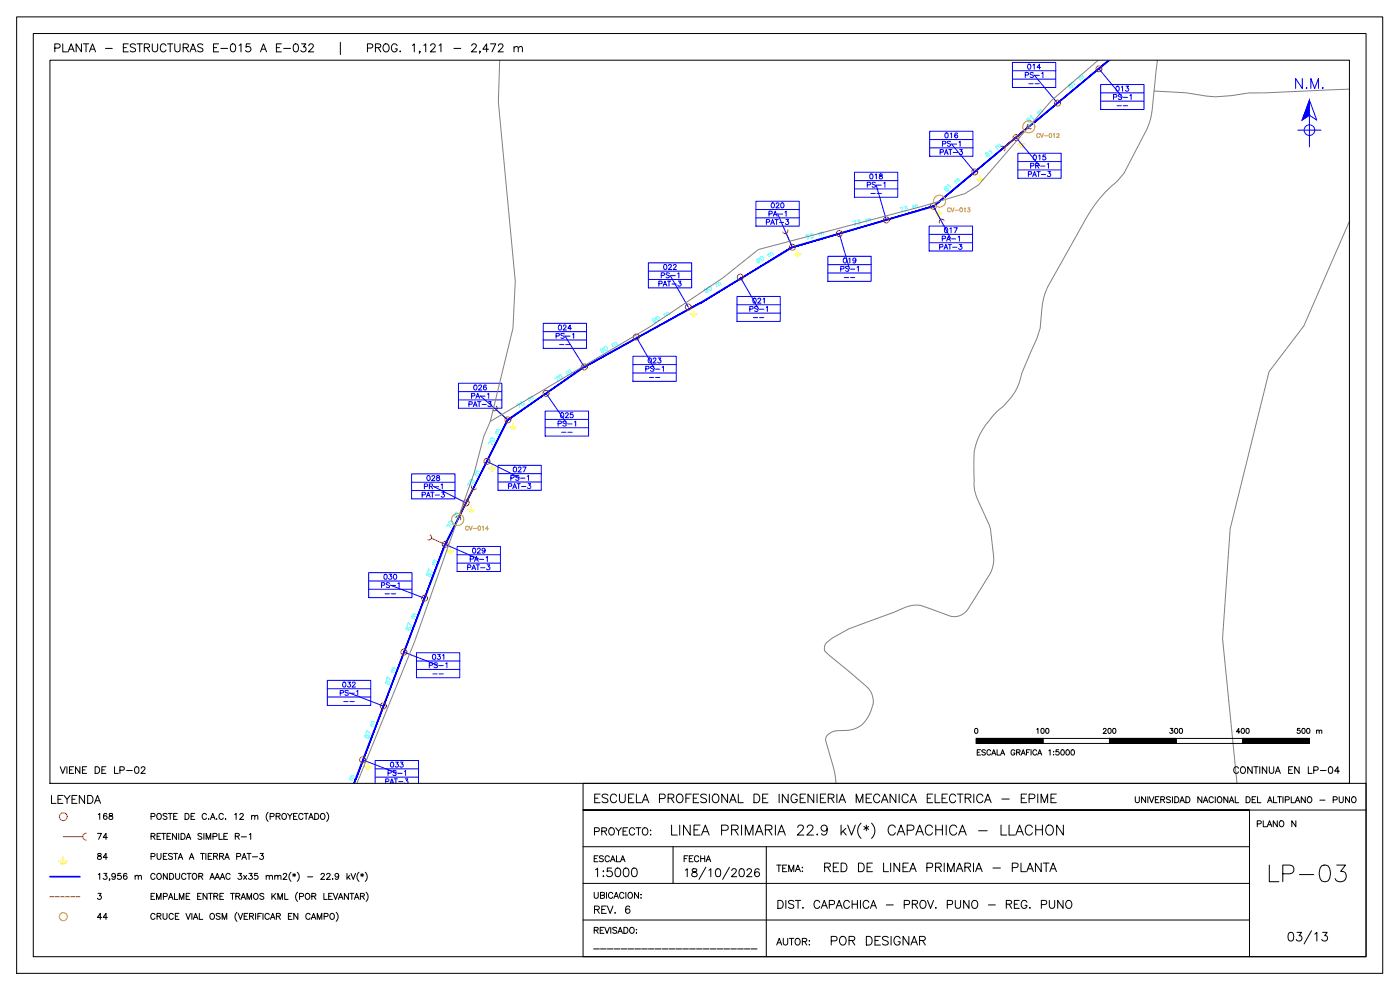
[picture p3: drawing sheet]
<svg xmlns="http://www.w3.org/2000/svg" width="420mm" height="297mm" viewBox="0 0 420 297" stroke-linecap="round" stroke-linejoin="round" font-family="sans-serif">
<!-- layer: RP_CONDUCTOR -->
<path d="M106.6 233.7l-.5 1.3h.3zM106.6 233.7l.2 .1-.4 1.2zM133.5 163.3l-26.9 70.4 .2 .1zM133.5 163.3l.2 .1-26.9 70.4zM152.3 125.9l-18.8 37.4 .2 .1zM152.3 125.9l.2 .2-18.8 37.3zM152.3 125.9l.2 .2 22.8-16.1zM152.5 126.1l22.8-16.1 .1 .2zM175.3 110l.1 .2 34.8-19.5zM175.4 110.2l34.8-19.5 .2 .3zM210.2 90.7l.2 .3 27.3-16.9zM210.4 91l27.3-16.9 .1 .2zM237.7 74.1l.1 .2 42.3-12.5zM237.8 74.3l42.3-12.5 .1 .2zM280.1 61.8l.1 .2 30.2-25.5zM280.2 62l30.2-25.5 .2 .2zM310.4 36.5l.2 .2 22.1-18.6zM310.6 36.7l22.1-18.6h.4z" fill="#00f" stroke="#00f" stroke-width=".3"/>
<!-- layer: RP_POSTE -->
<g fill="none" stroke="#f00" stroke-width=".3">
<circle cx="317.4" cy="30.9" r=".9"/>
<circle cx="329.8" cy="20.6" r=".9"/>
<circle cx="292.5" cy="51.6" r=".9"/>
<circle cx="305" cy="41.3" r=".9"/>
<circle cx="237.8" cy="74.2" r=".9"/>
<circle cx="251.9" cy="70.1" r=".9"/>
<circle cx="266" cy="66" r=".9"/>
<circle cx="280.1" cy="61.9" r=".9"/>
<circle cx="206.6" cy="92.1" r=".9"/>
<circle cx="222.2" cy="83.2" r=".9"/>
<circle cx="163.9" cy="118" r=".9"/>
<circle cx="175.4" cy="110.1" r=".9"/>
<circle cx="191" cy="101.1" r=".9"/>
<circle cx="146.1" cy="138.4" r=".9"/>
<circle cx="152.4" cy="126" r=".9"/>
<circle cx="139.9" cy="150.9" r=".9"/>
<circle cx="127.4" cy="179.5" r=".9"/>
<circle cx="133.6" cy="163.3" r=".9"/>
<circle cx="121.2" cy="195.7" r=".9"/>
<circle cx="115" cy="211.8" r=".9"/>
<circle cx="108.8" cy="228" r=".9"/>
<circle cx="19" cy="245" r="1.17"/>
</g>
<!-- layer: RP_CUADROPOSTE -->
<g fill="none" stroke="#00f" stroke-width=".3">
<path d="M303.8 18.7h13v7.6h-13zM279 39.4h13v7.5h-13zM303.8 21.2h13M303.8 23.8h13M310.3 22.5l7.1 8.5M329.8 20.6l7 8.5M330.3 25.4h13v7.5h-13zM330.3 27.9h13M330.3 30.4h13M256.4 51.7h13v7.5h-13zM256.4 54.2h13M256.4 56.7h13"/>
<path d="M262.9 55.4l3.1 10.6M279 41.9h13M279 44.4h13M285.5 43.1l7 8.5M304.9 41.3l7.1 8.4M305.5 46h13v7.5h-13zM305.5 48.5h13M305.5 51h13M194.6 78.9h13v7.5h-13zM226.9 60.4h13v7.5h-13zM226.9 62.9h13M226.9 65.4h13"/>
<path d="M233.4 64.1l4.4 10.1M248.5 76.9h13v7.5h-13zM248.5 79.4h13M251.9 70.1l3.1 10.6M278.8 67.8h13.1v7.5h-13.1zM278.8 70.3h13.1M278.8 72.8h13.1M280.1 61.9l5.2 9.7M163 97h13v7.5h-13zM163 99.5h13M194.6 81.4h13M194.6 83.8h13"/>
<path d="M201.1 82.6l5.5 9.5M221.2 88.9h13v7.5h-13zM221.2 91.4h13M221.2 93.9h13M222.2 83.2l5.5 9.5M248.5 81.9h13M137.6 115h13v7.5h-13zM137.6 117.5h13M144.1 118.8l8.3 7.2M163 102h13M163.9 118l6.2 9.1M169.5 100.8l5.8 9.3"/>
<path d="M189.9 106.9h13v7.5h-13zM189.9 109.4h13M189.9 111.9h13M191 101.1l5.4 9.6M137.6 120h13M146.1 138.4l9.9 5M149.5 139.6h13v7.5h-13zM163.6 123.3h13v7.5h-13zM163.6 125.8h13M163.6 128.3h13M123.5 142.2h13v7.5h-13zM123.5 144.7h13"/>
<path d="M123.5 147.2h13M130 145.9l9.9 5M149.5 142.1h13M149.5 144.6h13M110.6 171.8h13v7.5h-13zM110.6 174.3h13M110.6 176.8h13M117.1 175.6l10.3 3.9M133.6 163.3l10.1 4.4M137.2 164h13v7.5h-13zM137.2 166.5h13M137.2 169h13"/>
<path d="M121.2 195.7l10.3 3.9M125 195.8h13v7.6h-13zM125 198.3h13M98.2 204.1h13.1v7.6h-13.1zM98.2 206.6h13.1M98.2 209.1h13.1M104.8 207.9l10.2 3.9M125 200.9h13M108.8 228l10.3 3.9M112.6 235v-6.8h13v6.8M112.6 230.7h13M112.6 233.2h13"/>
</g>
<!-- layer: RP_VANO -->
<g fill="none" stroke="#0ff" stroke-width=".3">
<path d="M308.3 35.7l.1 .4 .9-.2a.42 .42 0 0 1-.1 .7 .42 .42 0 0 1-.6-.2l.3-.8-.2-.2zM309.3 35.1l.1-.4 .8 1M311.3 33.7l.5 .7M311.4 33.9l.4-.5 .6 .6M312 33.5v-.4l.3-.2 .6 .6M320.7 25.3l.1 .5a.53 .53 0 0 1 .6-.3 .53 .53 0 0 1 .4 .5l-.3 .3h-.4l-.1-.4 .3-.6-.2-.2zM321.7 24.8l.1-.4 .8 1M323.7 23.4l.6 .7M323.9 23.6v-.4l.3-.1 .6 .6M324.4 23.2l.3-.6 .6 .6M283.4 56.3v.3l.2 .1 .8-.1a.44 .44 0 0 1 0 .6 .44 .44 0 0 1-.6-.1l.2-.9-.2-.1zM284.5 55.8v-.4l.9 1"/>
<path d="M286.4 54.4l.6 .6M286.6 54.6l.4-.6 .5 .6M287.1 54.1l.4-.5 .5 .6M295.9 46l-.1 .1 .2 .3 .9-.1a.42 .42 0 0 1-.1 .6 .42 .42 0 0 1-.6-.2l.3-.8-.3-.2zM296.9 45.5l.1-.5 .8 1M298.9 44l.5 .7M299 44.2l.4-.5 .5 .6M299.6 43.8v-.4l.3-.1 .6 .5M227.8 77.8a.4 .4 0 0 1-.3 .6 .4 .4 0 0 1-.5-.4 .4 .4 0 0 1 .6-.3l.4 .9-.5 .2M228.3 77.1a.62 .62 0 0 1 .8 .3 .62 .62 0 0 1-.4 .8l-.5-.5zM230.4 76.3l.4 .8M230.5 76.5l.5-.4 .4 .6"/>
<path d="M231.1 76.2l.5-.5 .4 .7M241.9 70.6l.8-.2-.2 1.4M243.2 70.2l.6-.2-.2 .6a.44 .44 0 0 1 .5 .6 .44 .44 0 0 1-.8 .1M245.7 69.9l.2 .9M245.7 70.2l.3-.3 .3-.1 .2 .8M246.4 70l.2-.3 .3-.1 .3 .8M256 66.5l.8-.2-.2 1.4M257.3 66.1l.6-.2-.2 .6a.43 .43 0 0 1 .5 .6 .43 .43 0 0 1-.7 .1M259.8 65.9l.2 .8M259.8 66.1l.6-.3 .3 .7M260.5 65.9l.5-.3 .3 .7M270.1 62.4l.8-.2-.2 1.4"/>
<path d="M271.4 62l.6-.2-.2 .6a.44 .44 0 0 1 .5 .6 .44 .44 0 0 1-.8 .1M273.9 61.8l.2 .8M274 62l.2-.3 .3-.1 .3 .8M274.6 61.8l.2-.3h.3l.3 .7M196.6 95.8a.41 .41 0 0 1-.4 .6 .41 .41 0 0 1-.4-.5 .41 .41 0 0 1 .6-.3l.4 1-.5 .2M197 95a.63 .63 0 0 1 .8 .4 .63 .63 0 0 1-.3 .8l-.5-.5zM199.2 94.3l.4 .7M199.3 94.5l.4-.5 .5 .7M199.9 94.2l.4-.5 .5 .7M212.2 86.8a.4 .4 0 0 1-.3 .6 .4 .4 0 0 1-.5-.4 .4 .4 0 0 1 .6-.4l.4 1-.5 .2M212.6 86a.63 .63 0 0 1 .8 .4 .63 .63 0 0 1-.3 .8l-.5-.5zM214.8 85.3l.4 .8"/>
<path d="M214.9 85.5l.5-.4 .4 .6M215.5 85.2l.1-.4 .4-.1 .4 .7M158.4 119.6l.5 .7M158.6 119.8l.1-.3 .3-.2 .5 .7M159.1 119.5l.1-.4 .3-.2 .5 .7M166.5 113.5l.7-.5 .2 1.5M167.8 112.6a.63 .63 0 0 1 .8 .3 .63 .63 0 0 1-.2 .8l-.6-.4zM169.9 111.7l.5 .7M170 111.9l.1-.4 .3-.1 .5 .6M170.6 111.5l.4-.5 .5 .6M181 104.8a.4 .4 0 0 1-.4 .6 .4 .4 0 0 1-.4-.5 .4 .4 0 0 1 .6-.3l.4 1-.6 .1M181.3 104.1a.6 .6 0 0 1 .9 .2 .6 .6 0 0 1-.3 .9l-.5-.5z"/>
<path d="M183.6 103.3l.4 .7M183.7 103.5l.4-.5 .5 .7M184.3 103.1l.4-.4 .5 .6M146.5 133.1l.4-.7 .9 1.1M147.3 131.6a.65 .65 0 0 1 .9 0 .65 .65 0 0 1 .1 .8l-1-.3zM148.7 129.9l.7 .4M149.7 129.7l-.7-.3-.1 .6M150.1 129.1l-.8-.3-.1 .6M155 121.5l.7-.5 .3 1.4M156.3 120.6a.63 .63 0 0 1 .9 .2 .63 .63 0 0 1-.3 .9l-.6-.5zM134 158.1l.4-.8 .9 1.1M134.8 156.5a.65 .65 0 0 1 .8 0 .65 .65 0 0 1 .2 .8l-1-.3z"/>
<path d="M136.1 154.8l.8 .4M137.2 154.6l-.7-.3-.1 .6M137.5 154l-.7-.3-.1 .6M140.3 145.6l.4-.8 .8 1.2M141.1 144a.65 .65 0 0 1 .8 .1 .65 .65 0 0 1 .1 .8l-.9-.3zM142.4 142.4l.8 .4M143.5 142.1l-.8-.3-.1 .7M143.8 141.5l-.8-.3-.1 .7M128.3 171.9l-.2 .6 .3 .2a.53 .53 0 0 1 .4-.5 .53 .53 0 0 1 .6 .2l-.2 .6a.53 .53 0 0 1-.6-.3 .53 .53 0 0 1 0-.6zM128.4 171.5l.3-.8 1 1M129.7 169.2l.8 .3M130.8 168.9l-.8-.3-.2 .3 .2 .4"/>
<path d="M131 168.2l-.7-.2-.1 .6M122.1 188.1l-.2 .6 .2 .1 .8-.5a.43 .43 0 0 1 .2 .5 .43 .43 0 0 1-.5 .3l-.2-.9zM122.2 187.6l.3-.8 1 1.1M123.5 185.4l.9 .3M124.6 185l-.8-.2v.6M124.8 184.4l-.7-.2-.2 .2 .1 .4M109.8 220l.3-.9 1 1.1M111.1 217.7l.9 .3M112.2 217.4l-.8-.3-.1 .3 .1 .4M112.4 216.7l-.7-.2-.2 .3 .1 .3M115.9 204.3l-.2 .4 .2 .3 .8-.5a.43 .43 0 0 1 .2 .5 .43 .43 0 0 1-.5 .3l-.2-.9zM116 203.8l.3-.8 1 1"/>
<path d="M117.3 201.5l.9 .3M118.4 201.2l-.8-.2-.1 .2 .1 .4M118.6 200.6l-.7-.3-.2 .3 .1 .4M105 233.9l.8 .3M106 233.5l-.8-.2v.6M106.3 232.9l-.8-.2-.2 .2 .1 .4M109.7 220.5l-.2 .3 .2 .4 .8-.6a.43 .43 0 0 1 .3 .6 .43 .43 0 0 1-.6 .2l-.2-.8z"/>
</g>
<!-- layer: RP_RETENIDA -->
<g fill="none" stroke="#f00" stroke-width=".3">
<path d="M308.4 38.4l-6.9 5.7M308.5 37.3a.79 .79 0 0 0-.1 1.1 .79 .79 0 0 0 1.2 .1M300.4 44a.79 .79 0 0 1 1.1 .2 .79 .79 0 0 1-.1 1.1M236 70.1l1.8 4.1M236.4 69a.79 .79 0 0 1-.4 1 .79 .79 0 0 1-1.1-.4M280.1 61.9l2.2 4M283.3 66.2a.79 .79 0 0 0-1-.3 .79 .79 0 0 0-.3 1M148.9 121.9a.79 .79 0 0 1 .1 1.1 .79 .79 0 0 1-1.1 .1M149 123l3.4 3M136.8 155.2a.79 .79 0 0 1 1-.3 .79 .79 0 0 1 .4 1M141.5 145.8a.79 .79 0 0 0 .4 1 .79 .79 0 0 0 1.1-.3M141.9 146.9l-4.1 8"/>
<path d="M129.1 160.5a.79 .79 0 0 1 .4 1 .79 .79 0 0 1-1.1 .4M129.5 161.5l4.1 1.8M19 251h5.8M25.9 250a1.05 1.05 0 0 0-1.1 1 1.05 1.05 0 0 0 1.1 1.1"/>
</g>
<!-- layer: RP_PTIERRA -->
<g fill="none" stroke="#ff0" stroke-width=".3">
<path d="M293.1 53.6h2M293.5 54h1.3M293.8 54.4h.6M294.1 52.6v1M305.5 43.3h2.1M305.9 43.7h1.3M306.3 44.1h.6M306.6 42.3v1M238.4 76.2h2M238.7 76.6h1.3M239.1 77h.6M239.4 75.2v1"/>
<path d="M280.7 63.9h2M281.1 64.3h1.3M281.4 64.7h.6M281.7 62.9v1M207.2 94.1h2M207.5 94.5h1.3M207.9 94.9h.6M208.2 93.1v1M147.7 139.4v1M153 128h2M153.4 128.4h1.2M153.7 128.8h.6"/>
<path d="M154 127v1M140.5 152.9h2M140.8 153.3h1.3M141.2 153.7h.6M141.5 151.9v1M146.7 140.4h2M147.1 140.8h1.3M147.4 141.2h.6M134.2 165.3h2M134.5 165.7h1.3M134.9 166.1h.6M135.2 164.3v1"/>
<path d="M109.4 230h2M109.8 230.4h1.3M110.1 230.8h.6M110.4 229v1M17.7 258.3h2.6M18.1 258.9h1.7M18.6 259.4h.8M19 257.1v1.2"/>
</g>
<!-- layer: VIAS -->
<path d="M150 18.1l-.4 12.5 5 53.8-.7 14.1-6.7 27.9M329.6 18.1l-14 12-21.9 25.4-4.1 2.6-12.5 3.7-49.5 13.1-10.7 8.5-21.8 14.7-47.9 28.3-2 4.6-2.8 10.7-18 50.8-17.3 42.5M347.4 18.1l-.7 5.6a79.4 79.4 0 0 1-1.5 12.2l-1.1 3.1-6.8 13-2.1 2.5a37.3 37.3 0 0 0-9.1 10.8l-11.7 20.8a18.8 18.8 0 0 0-1.8 7.1l-.4 5.3-1 3.1-4.5 10.2a17.4 17.4 0 0 1-6.8 11 24 24 0 0 0-7.5 12.7v8.6a11.4 11.4 0 0 0 1.1 6l3.7 8.6 1 7.8a9.3 9.3 0 0 1-.9 5.4l-6.6 10.6a4.9 4.9 0 0 1-6.1 2.2l-5.5-2.1a8.6 8.6 0 0 0-7.6-.3l-3.2 1.4-13.5 4.9-4.9 2.8-1.9 1.4a2.58 2.58 0 0 0-.5 2.6l12.8 10.8a6 6 0 0 1 1.1 7.1 7.8 7.8 0 0 1-6.9 5.8 7.8 7.8 0 0 0-5.9 1.3 1.92 1.92 0 0 0-.8 1.7l.8 3.1a32.9 32.9 0 0 1 2.3 9.8M405 26.7l-25.4 1.2h-4.8a37.9 37.9 0 0 1-18.9-.1l-9.5-.5M405 66.4l-13.7 31.4-10.4 13.7-11.7 47.2-2.3 32.9 4.3 43.4" fill="none" stroke="#808080" stroke-width=".3"/>
<!-- layer: CRUCES -->
<g fill="none" stroke="#ff7f00" stroke-width=".3">
<path d="M285.2 62.7a.43 .43 0 0 0-.5-.3 .43 .43 0 0 0-.4 .4 .5 .5 0 0 0 .2 .7 .5 .5 0 0 0 .6-.1l.1-.1M285.4 62.4l.5 1.2 .4-1.2M286.6 63.1h1.1M288.2 62.4a.55 .55 0 0 1 .6 .6 .55 .55 0 0 1-.6 .5l-.2-.4zM289.4 62.6l.2-.2v1.2M290.4 62.4h.7l-.4 .4a.4 .4 0 0 1 .3 .7 .4 .4 0 0 1-.7-.2"/>
<circle cx="308.7" cy="38.1" r="1.81"/>
<circle cx="282" cy="60.4" r="1.81"/>
<circle cx="137.4" cy="155.9" r="1.81"/>
<circle cx="19" cy="275" r="1.2"/>
</g>
<!-- layer: MARCO -->
<path d="M5 5.1h410v286.9h-410zM10 10.1h400v276.9h-400zM15 18.1h390v216.9h-390z" fill="none" stroke="#000" stroke-width=".3"/>
<!-- layer: NM -->
<g fill="none" stroke="#00f" stroke-width=".3">
<path d="M389.5 39.1h7M393 30.1l2.2 6-2.2-1.5-2.2 1.5zM393 34.6v9.5"/>
<circle cx="393" cy="39" r="1.6"/>
</g>
<path d="M393 30.1v4.5h-1.7zM391.3 34.6l-.5 1.5 2.2-1.5z" fill="#00f" stroke="#00f" stroke-width=".3"/>
<!-- layer: ROTULO -->
<g fill="none" stroke="#000" stroke-width=".3">
<path d="M16.4 14.4h1.1a.64 .64 0 0 0 .6-.6 .64 .64 0 0 0-.6-.6h-1.1v2.4M18.8 13.2v2.4h1.4M20.4 15.6l1-2.4 .9 2.4M20.8 14.8h1.1M24.4 13.2v2.4l-1.6-2.4v2.4M25 13.2h1.6M25.8 13.2v2.4M26.8 15.6l1-2.4 .9 2.4M27.2 14.8h1.1M31.6 14.5h2.1M37 14.3h.9M38.5 13.2h-1.5v2.4h1.5"/>
<path d="M40.7 13.5a.9 .9 0 0 0-.9-.4 .9 .9 0 0 0-.7 .6l.2 .4 1.1 .4 .3 .7a1.07 1.07 0 0 1-1.6 0M41.1 13.2h1.6M41.9 13.2v2.4M43.3 14.3l1.4-.1 .2-.3-.1-.5-.5-.2h-1v2.4M44.1 14.3l.8 1.3M45.7 13.2v1.7a.81 .81 0 0 0 .8 .7 .81 .81 0 0 0 .8-.7v-1.7M49.8 13.7a.88 .88 0 0 0-1-.6 .88 .88 0 0 0-.7 1v.6a.88 .88 0 0 0 .7 .9 .88 .88 0 0 0 1-.6M50.3 13.2h1.6M51.1 13.2v2.4M52.5 13.2v1.7a.8 .8 0 0 0 .7 .7 .8 .8 0 0 0 .8-.7v-1.7M55 14.3l1.3-.1 .3-.3-.1-.5-.5-.2h-1v2.4M55.8 14.3l.8 1.3"/>
<path d="M57 15.6l.9-2.4 .9 2.4M57.4 14.8h1.1M60.9 13.5a.89 .89 0 0 0-.9-.4 .89 .89 0 0 0-.7 .6l.2 .4 1.2 .4 .2 .7a1.05 1.05 0 0 1-1.6 0M64.1 14.3h.9M65.6 13.2h-1.5v2.4h1.5M66.3 14.5h2M69.5 13.3a.76 .76 0 0 1 1.1 .3 1.12 1.12 0 0 1 .1 1.4 1.12 1.12 0 0 1-1.2 .4l-.4-.9zM71.8 13.6l.5-.4v2.4M75.1 13.2h-1.2l-.1 1a.85 .85 0 0 1 1.3 0 .85 .85 0 0 1-.2 1.2 .85 .85 0 0 1-1.2-.3M78.2 15.6l.9-2.4 .9 2.4M78.5 14.8h1.2M83 14.3h.9"/>
<path d="M84.4 13.2h-1.4v2.4h1.4M85.1 14.5h2.1M88.3 13.3a.76 .76 0 0 1 1.2 .3l.1 .6a1.03 1.03 0 0 1-.9 1.4 1.55 1.55 0 0 1-.4-2.3zM90.5 13.2h1.3l-.7 .9a.8 .8 0 0 1 .6 1.3 .8 .8 0 0 1-1.4-.3M92.7 13.7l.2-.4 .7-.1 .3 .2 .1 .5-1.4 1.7h1.5M102.2 12.7v3.7M110.3 14.4l1.4-.1 .2-.3-.1-.6-.5-.2h-1v2.4M112.7 14.3l1.3-.1 .3-.6-.6-.4h-1v2.4M113.5 14.3l.8 1.3M115.4 13.3a1.19 1.19 0 0 1 1.5 .8 1.19 1.19 0 0 1-.8 1.5 1.25 1.25 0 0 1-1.2-.9 1.25 1.25 0 0 1 .5-1.4zM119.2 13.7a.88 .88 0 0 0-1-.6 .88 .88 0 0 0-.7 1v.6a.86 .86 0 0 0 .8 .9 .86 .86 0 0 0 .9-.9h-.6M120 15.4h.2z"/>
<path d="M123.8 13.6l.5-.4v2.4M126 15.4h-.2h.2l-.2 .6M127.2 13.6l.6-.4v2.4M129.2 13.7l.3-.4 .7-.1 .3 .2 .1 .5-1.5 1.7h1.6M131.8 13.6l.5-.4v2.4M136.2 14.5h2.1M141.6 13.7l.2-.4 .7-.1 .3 .2 .2 .5-1.5 1.7h1.6M144.1 15.4h-.2h.2l-.2 .6M146.6 14.8h-1.7l1.1-1.6v2.4M147.2 13.2h1.6l-1.2 2.4M149.6 13.7l.2-.4 .7-.1 .3 .2 .2 .5-1.5 1.7h1.6M154.3 14.4l.5-.4 .6 .1 .1 1.5"/>
<path d="M154.3 14v1.6M155.5 14.4l.6-.4 .6 .1 .1 1.5M292.7 218.6a.74 .74 0 0 1 .9 .6 .74 .74 0 0 1-.5 .9l-.6-.3zM175 235h235v52h-235zM293 221.6h20v1.5h-20zM293.3 225.7h.6M294.3 224.9h-1v1.7h1M295.7 225.2l-.4-.3-.6 .3v.3l1 .4v.4l-.4 .3-.6-.3M297.3 225.3a.59 .59 0 0 0-.6-.4 .59 .59 0 0 0-.5 .7v.3a.59 .59 0 0 0 .5 .7 .59 .59 0 0 0 .6-.4M297.6 226.6l.6-1.7 .7 1.7M297.9 226h.7M299.2 224.9v1.7h.9"/>
<path d="M300.3 226.6l.6-1.7 .6 1.7M300.5 226h.8M304.6 225.3a.59 .59 0 0 0-.7-.4 .59 .59 0 0 0-.5 .7v.3a.57 .57 0 0 0 .6 .7 .57 .57 0 0 0 .6-.7h-.4M305.1 225.7l.9-.1 .1-.5-1-.2v1.7M305.6 225.7l.6 .9M306.5 226.6l.6-1.7 .6 1.7M306.7 226h.8M308.1 225.7h.6M309.1 224.9h-1v1.7M309.4 224.9v1.7M311.1 225.3a.59 .59 0 0 0-.7-.4 .59 .59 0 0 0-.4 .7v.3a.59 .59 0 0 0 .4 .7 .59 .59 0 0 0 .7-.4M311.4 226.6l.6-1.7 .6 1.7"/>
<path d="M311.7 226h.7M313 221.6h20v1.5h-20zM314.8 225.3l.4-.4v1.7M316.2 225.5h.1M316.2 226.4h.1M317.7 224.9h-.7l-.1 .7a.57 .57 0 0 1 .9 0 .57 .57 0 0 1-.2 .9 .57 .57 0 0 1-.8-.2M318.6 225a.79 .79 0 0 1 .9 .6 .79 .79 0 0 1-.5 1l-.6-.3-.1-.7zM320.1 225a.79 .79 0 0 1 .9 .6 .79 .79 0 0 1-.5 1l-.5-.3-.1-.7zM321.6 225a.79 .79 0 0 1 1 .6 .79 .79 0 0 1-.6 1l-.5-.3-.1-.7zM333 221.6h20v1.5h-20zM340.7 239v1.3l.5 .5 .6-.2 .1-1.6M343.8 239v1.8l-1.2-1.8v1.8"/>
<path d="M344.5 239v1.8M344.9 239l.7 1.8 .7-1.8M346.7 239.9h.7M347.8 239h-1.1v1.8h1.1M348.4 239.9l1-.1 .1-.6-1.1-.2v1.8M349 239.9l.5 .9M351.3 239.3l-.5-.3-.6 .1v.6l.9 .4 .2 .5-.5 .2-.7-.2M351.9 239v1.8M352.6 239h.5a.95 .95 0 0 1 .7 .9 .95 .95 0 0 1-.7 .9h-.5zM353 221.6h20v1.5h-20zM355.9 239h.6a.95 .95 0 0 1 .6 .9 .95 .95 0 0 1-.6 .9h-.6zM360.7 239v1.8l-1.2-1.8v1.8"/>
<path d="M364.1 239.5a.66 .66 0 0 0-.7-.5 .66 .66 0 0 0-.6 .7v.5a.67 .67 0 0 0 .6 .6 .67 .67 0 0 0 .7-.4M364.7 239v1.8M365.5 239.3l.2-.2a.84 .84 0 0 1 1 .8 .84 .84 0 0 1-1 .9l-.4-.6zM368.5 239v1.8l-1.2-1.8v1.8M370.7 239v1.8h1.1M373 221.6h20v1.5h-20zM374 239h.6a.97 .97 0 0 1 .6 .9 .97 .97 0 0 1-.6 .9h-.6zM375.8 239.9h.7M376.9 239h-1.1v1.8h1.1M377.4 239v1.8h1M382.2 239v1.8h1M383.4 239h1.2"/>
<path d="M384 239v1.8M385 239v1.8M385.7 240l1.1-.1v-.7l-1.1-.2v1.8M387.5 239v1.8h1.1M391.7 239v1.8l-1.2-1.8v1.8M392.7 239.1a.84 .84 0 0 1 1 .8 .84 .84 0 0 1-1 .9l-.4-.6zM400.1 240l1.1-.1v-.7l-1.1-.2v1.8M401.9 239v1.3l.5 .5 .6-.2 .1-1.6M405 239v1.8l-1.2-1.8v1.8M406 239.1a.84 .84 0 0 1 1 .8 .84 .84 0 0 1-1 .9l-.4-.6zM175 254h200M201.5 247.6v3h1.8"/>
<path d="M202 254v11.1M204 247.6v3M207.1 247.6v3l-2-3v3M208.3 249h1.1M210.1 247.6h-1.8v3h1.8M210.5 250.6l1.2-3 1.1 3M211 249.5h1.4M216.6 249.1l1.7-.1a.79 .79 0 0 0 .2-.9 .79 .79 0 0 0-.7-.5h-1.2v3M219.6 249l1.7-.2 .3-.4-.2-.6-.6-.2h-1.2v3M220.6 249l1 1.6M222.5 247.6v3M223.7 250.6v-3l1.1 3 1.2-3v3"/>
<path d="M226.7 250.6l1.1-3 1.2 3M227.1 249.5h1.5M229.7 249l1.7-.2 .3-.4-.1-.6-.6-.2h-1.3v3M230 254v33M230.7 249l1 1.6M232.7 247.6v3M233.4 250.6l1.1-3 1.2 3M233.8 249.5h1.5M239.4 248.3l.2-.5 .4-.2 .8 .1a.66 .66 0 0 1 .2 1l-1.7 1.9h2M242.3 248.3l.1-.5 .4-.2 .9 .1a.66 .66 0 0 1 .1 1l-1.7 1.9h2M245.3 250.3v.3zM248.3 248.5a.93 .93 0 0 1-1.3 .9 .93 .93 0 0 1-.4-1.5 .93 .93 0 0 1 1.5 .1 2.71 2.71 0 0 1-.3 2.4 .87 .87 0 0 1-1.3-.3"/>
<path d="M252.4 247.6v3M253 249.4l1 1.2M253.8 248.5l-1.4 1.5M254.4 247.6l1.1 3 1.2-3M258.4 247a3.1 3.1 0 0 0 0 4.6M259.3 248l1.4 .8M260 247.6v1.7M260.7 248l-1.4 .8M261.6 247a3.1 3.1 0 0 1 0 4.6M268.7 248.3a1.1 1.1 0 0 0-1.3-.8 1.1 1.1 0 0 0-.8 1.2 1.32 1.32 0 0 0 .2 1.4 1.32 1.32 0 0 0 1.5 .3l.4-.6M269.3 250.6l1.1-3 1.1 3M269.7 249.5h1.4"/>
<path d="M272.3 249.1h1.3a.78 .78 0 0 0 .7-.8 .78 .78 0 0 0-.7-.7h-1.3v3M274.8 250.6l1.2-3 1.1 3M275.3 249.5h1.4M279.8 248.3a1.1 1.1 0 0 0-1.2-.8 1.1 1.1 0 0 0-.9 1.2 1.31 1.31 0 0 0 .3 1.4 1.31 1.31 0 0 0 1.4 .3l.4-.6M280.8 249h2M280.8 247.6v3M282.8 247.6v3M284 247.6v3M287.1 248.3a1.1 1.1 0 0 0-1.2-.8 1.1 1.1 0 0 0-.9 1.2 1.31 1.31 0 0 0 .3 1.4 1.31 1.31 0 0 0 1.4 .3l.4-.6M287.7 250.6l1.1-3 1.2 3M288.1 249.5h1.5M293.7 249.3h2.6"/>
<path d="M300.4 247.6v3h1.7M302.8 247.6v3h1.7M304.8 250.6l1.2-3 1.1 3M305.3 249.5h1.4M309.8 248.3a1.1 1.1 0 0 0-1.2-.8 1.1 1.1 0 0 0-.9 1.2 1.31 1.31 0 0 0 .3 1.4 1.31 1.31 0 0 0 1.4 .3l.4-.6M310.8 249h2M310.8 247.6v3M312.8 247.6v3M314.1 248a1.1 1.1 0 0 1 1.3-.4 1.1 1.1 0 0 1 .7 1.1 1.32 1.32 0 0 1-.3 1.4 1.32 1.32 0 0 1-1.4 .3 1.85 1.85 0 0 1-.3-2.4zM319.1 247.6v3l-2-3v3M354.1 240.8l.7-1.8 .7 1.8M354.4 240.2h.8"/>
<path d="M361.1 240.8l.7-1.8 .7 1.8M361.4 240.2h.8M368.9 240.8l.7-1.8 .7 1.8M369.2 240.2h.8M380.4 240.8l.7-1.8 .7 1.8M380.7 240.2h.8M388.7 240.8l.7-1.8 .7 1.8M389 240.2h.8M396.1 240.1h1.5M410 243h-235h200v44M175 276h200M175 265.1h200"/>
<path d="M178.3 267.7v1.3l.5 .5 .7-.2v-1.6M178.3 279.1l1.1-.1 .1-.6-1.2-.2v1.8M178.9 279.1l.6 .9M180.1 279.1h.7M180.2 268.6l1.1-.1v-.6l-1.1-.2v1.8l1.1-.1 .1-.4-.4-.4M181.3 278.2h-1.2v1.8h1.2M181.5 278.2l.7 1.8 .7-1.8M182 267.7v1.8M183.3 278.2v1.8M183.9 268.2a.66 .66 0 0 0-.8-.5 .66 .66 0 0 0-.5 .7 .74 .74 0 0 0 .2 1 .74 .74 0 0 0 1-.1l.1-.2M184.2 269.5l.7-1.8 .7 1.8M184.5 269h.9"/>
<path d="M185.1 278.5l-.4-.3-.8 .3 .2 .4 1 .6v.3l-.4 .2-.8-.2M185.7 279.4h.9M187.2 268.2a.66 .66 0 0 0-.7-.5 .66 .66 0 0 0-.6 .7 .74 .74 0 0 0 .3 1 .74 .74 0 0 0 1-.1v-.2M187.2 278.2h.6a.95 .95 0 0 1 .7 .9 .95 .95 0 0 1-.7 .9h-.6zM187.8 267.7v1.8M188.8 267.8a.84 .84 0 0 1 1 .8 .84 .84 0 0 1-1 .9l-.4-.6zM189.3 278.3a.84 .84 0 0 1 1.1 .8 .84 .84 0 0 1-1.1 .9l-.3-.6zM190.9 278.9h.2zM190.9 280h.2zM191.6 267.7v1.8l-1.2-1.8v1.8M192.3 268.4h.2zM192.3 269.5h.2z"/>
<path d="M205.7 261.1l.5-.4v2.3M207.8 260.8a.49 .49 0 0 0 .3 .8l.4 .1a.69 .69 0 0 1 .7 .6 .69 .69 0 0 1-.6 .7h-.4a.69 .69 0 0 1-.6-.7 .69 .69 0 0 1 .7-.6l.4-.1a.47 .47 0 0 0 .3-.8zM211.8 260.2l-2 3.6M212.7 261.1l.6-.4v2.3M215 260.8a.8 .8 0 0 1 1.2 .3 1.13 1.13 0 0 1 .1 1.3 1.13 1.13 0 0 1-1.3 .5 1.88 1.88 0 0 1 0-2.1zM218.9 260.2l-2 3.6M219.6 261.2l.5-.5h.4l.5 .4-.4 .8-1.1 1.1h1.6M222.1 260.8a.8 .8 0 0 1 1.2 .3 1.13 1.13 0 0 1 .1 1.3 1.13 1.13 0 0 1-1.3 .5l-.3-.9zM224.2 261.2l.4-.5h.5l.5 .4-.4 .8-1.1 1.1h1.6M227.8 261a.7 .7 0 0 0-1-.2 1.36 1.36 0 0 0 .5 2.2 .75 .75 0 0 0 .7-.7 .75 .75 0 0 0-.8-.7 .75 .75 0 0 0-.7 .6M185.4 280l.7-1.8 .7 1.8"/>
</g>
<!-- layer: 0 -->
<g fill="#000" stroke="#000" stroke-width=".3">
<path d="M293 221.6l20 1.5v-1.5zM293 221.6l20 1.5h-20z"/>
<path d="M333 221.6l20 1.5v-1.5zM333 221.6l20 1.5h-20z"/>
<path d="M373 221.6l20 1.5v-1.5zM373 221.6l20 1.5h-20z"/>
</g>
<!-- layer: RP_LEYENDA -->
<g fill="none" stroke="#000" stroke-width=".3">
<path d="M45.3 245l1.1-.1v-.7l-1.1-.1v1.8M45.3 250.9l1.1-.1v-.6l-1.1-.2v1.8M45.3 257l1.1-.1v-.7l-1.1-.1v1.8M45.9 250.9l.6 .9M47.1 256.1v1.2l.5 .6 .6-.3 .1-1.5M47.1 250.9h.7M47.2 244.3l.2-.2a.84 .84 0 0 1 1 .9 .84 .84 0 0 1-1 .8l-.3-.6zM48.2 250h-1.1v1.8h1.1M48.5 250h1.2M49 256.9h.7M49.1 250v1.8M50.1 244.3l-.4-.2-.8 .2 .2 .4 .9 .5 .1 .4-.4 .3-.8-.3"/>
<path d="M50.1 256.1h-1.1v1.8h1.1M50.1 250.9h.7M50.5 244.1h1.2M51.1 244.1v1.8M51.2 250h-1.1v1.8h1.1M51.8 256.3l-.5-.2-.7 .2 .1 .4 1 .5-.1 .6-.6 .1-.4-.3M52.1 244.9h.7M52.1 256.1h1.2M52.7 256.1v1.8M53 250v1.8l-1.2-1.8v1.8M53.2 244.1h-1.1v1.8h1.1M53.5 257.9l.7-1.8 .6 1.8"/>
<path d="M53.6 250v1.8M53.7 257.2h.9M54.3 250h.6a.95 .95 0 0 1 .7 .9 .95 .95 0 0 1-.7 .9h-.6zM55.5 244.1h.6a.96 .96 0 0 1 .7 .9 .96 .96 0 0 1-.7 .9h-.6zM55.9 251.8l.7-1.8 .6 1.8M56.1 251.3h.9M56.8 257.9l.7-1.8 .7 1.8M57.1 257.2h.8M57.3 244.9h.7M58.4 244.1h-1.1v1.8h1.1M60.2 256.1h1.2M60.6 250.3l-.4-.3-.8 .3 .2 .4 .9 .5 .1 .4-.4 .2-.8-.2"/>
<path d="M60.8 256.1v1.8M61.2 250v1.8M61.8 256.1v1.8M61.9 251.8v-1.8l.7 1.8 .6-1.8v1.8M62 244.5a.67 .67 0 0 0-.8-.4 .67 .67 0 0 0-.5 .6 .75 .75 0 0 0 .2 1 .75 .75 0 0 0 1-.1l.1-.2M62.5 256.9h.7M62.6 245.8h.1zM63.2 245.9l.6-1.8 .7 1.8M63.4 245.2h.9M63.6 256.1h-1.1v1.8h1.1M63.9 251l1.1-.1v-.7l-1.1-.2v1.8M64.1 256.9l1-.1 .1-.6-1.1-.1v1.8"/>
<path d="M64.7 256.9l.6 1M65 245.8h.1zM65.7 250v1.8h1.1M65.9 256.9l1-.1 .1-.6-1.1-.1v1.8M66.5 256.9l.6 1M67 244.5a.67 .67 0 0 0-.7-.4 .67 .67 0 0 0-.6 .6 .75 .75 0 0 0 .2 1 .75 .75 0 0 0 1-.1l.1-.2M67.2 250.9h.7M67.4 257.9l.7-1.8 .7 1.8M67.6 245.8h.2zM67.7 257.2h.9M68.3 250h-1.1v1.8h1.1M70.4 244.4l.5-.3v1.8"/>
<path d="M70.6 250.9l1-.1 .1-.6-1.1-.2v1.8M71 257l1.1-.1 .1-.7-1.2-.1v1.8M71.2 250.9l.6 .9M72 244.5l.3-.4 .7 .3-1.1 1.5h1.2M72.4 251.1h1.6M72.6 257.9l.7-1.8 .7 1.8M72.8 257.2h.9M74.1 256.1h1.2M74.7 256.1v1.8M74.8 250.4l.4-.4v1.8M75.5 245l.4-.3h.5l.1 1.2M75.5 244.7v1.2"/>
<path d="M75.8 257.1h1.5M76.5 245l.4-.3h.4l.1 1.2M78.1 256.1h.9l-.5 .6a.6 .6 0 0 1 .4 1 .6 .6 0 0 1-1-.2M80.5 243.7a1.88 1.88 0 0 0 0 2.8M81.1 245l1-.1 .1-.7-1.1-.1v1.8M82.9 244.9l1-.1 .1-.6-1.1-.1v1.8M83.5 244.9l.6 1M84.8 244.3l.1-.2a.84 .84 0 0 1 1.1 .9 .84 .84 0 0 1-1.1 .8l-.3-.6zM86.3 244.1l.7 .8v1M87.7 244.1l-.7 .8M88.1 244.9h.7M89.2 244.1h-1.1v1.8h1.1"/>
<path d="M90.9 244.5a.67 .67 0 0 0-.7-.4 .67 .67 0 0 0-.6 .6 .75 .75 0 0 0 .3 1 .75 .75 0 0 0 .9-.1l.1-.2M91.3 244.1h1.2M91.9 244.1v1.8M92.6 245.9l.7-1.8 .7 1.8M92.9 245.2h.9M94.4 244.1h.6a.95 .95 0 0 1 .7 .9 .95 .95 0 0 1-.7 .9h-.6zM96.3 244.3l.2-.2a.84 .84 0 0 1 1.1 .9 .84 .84 0 0 1-1.1 .8l-.3-.6zM98 243.7a1.88 1.88 0 0 1 0 2.8M29.4 268h1l-.6 .7a.59 .59 0 0 1 .5 1 .59 .59 0 0 1-1-.2M29.5 262.4l.4-.3v1.7M31.1 262.1h1l-.5 .6a.6 .6 0 0 1 .4 1 .6 .6 0 0 1-1-.2M32.9 263.8h-.1h.1l-.1 .4"/>
<path d="M34.6 262.6a.56 .56 0 0 1-.7 .5 .56 .56 0 0 1-.2-.9 .56 .56 0 0 1 .9 .1v.3a.85 .85 0 0 1-.6 1.2l-.4-.2M36.3 262.1h-.9l-.1 .7a.64 .64 0 0 1 1 0 .64 .64 0 0 1-.1 1 .64 .64 0 0 1-1-.3M38.1 262.3l-.1-.2a.89 .89 0 0 0-1.1 .7 .89 .89 0 0 0 .6 1 .56 .56 0 0 0 .7-.5 .56 .56 0 0 0-.6-.6 .56 .56 0 0 0-.6 .6M40.6 263l.4-.4 .4 .1 .1 1.1M40.6 262.6v1.2M41.5 263l.4-.4 .5 .1v1.1M45.3 268.9h.7M46.4 268h-1.1v1.9h1.1M46.5 262.5a.65 .65 0 0 0-.7-.5 .65 .65 0 0 0-.5 .7v.5a.65 .65 0 0 0 .5 .7 .65 .65 0 0 0 .7-.5M46.5 274.5a.65 .65 0 0 0-.7-.5 .65 .65 0 0 0-.5 .7v.5a.65 .65 0 0 0 .5 .7 .65 .65 0 0 0 .7-.5M47 269.9v-1.9l.6 1.9 .7-1.9v1.9M47.1 274.9l1.1-.1v-.6l-1.1-.1v1.8"/>
<path d="M47.4 262.1a.84 .84 0 0 1 1 .8 .84 .84 0 0 1-1 .9l-.3-.6zM47.7 274.9l.6 1M48.9 274.1v1.2l.5 .6 .6-.3 .1-1.5M49 269l1-.1 .1-.7-1.1-.2v1.9M50.2 262.1v1.7l-1.2-1.7v1.7M50.6 269.9l.6-1.9 .7 1.9M50.8 269.2h.9M50.9 262.1h.6a.95 .95 0 0 1 .6 .8 .95 .95 0 0 1-.6 .9h-.6zM52 274.5a.65 .65 0 0 0-.7-.5 .65 .65 0 0 0-.6 .7v.5a.65 .65 0 0 0 .6 .7 .65 .65 0 0 0 .7-.5M52.4 268v1.9h1M52.6 274.9h.7M52.7 262.1v1.2l.5 .5 .6-.2 .1-1.5"/>
<path d="M53.7 274.1h-1.1v1.8h1.1M53.8 269.9v-1.9l.7 1.9 .7-1.9v1.9M55.8 262.5a.67 .67 0 0 0-.8-.5 .67 .67 0 0 0-.5 .7v.5a.67 .67 0 0 0 .5 .7 .67 .67 0 0 0 .8-.5M55.8 274.1l.7 1.8 .6-1.8M55.9 268.9h.7M56.1 262.1h1.2M56.7 262.1v1.7M57 268h-1.1v1.9h1.1M57.6 274.1v1.8M57.8 262.3l.2-.2a.84 .84 0 0 1 1.1 .8 .84 .84 0 0 1-1.1 .9l-.3-.6zM58 275.9l.7-1.8 .7 1.8M58.3 275.3h.8"/>
<path d="M59.3 268.9h.7M59.6 262.9l1.1-.1 .1-.6-1.2-.1v1.7M59.8 274.1v1.8h1.1M60.2 262.9l.7 .9M60.4 268h-1.1v1.9h1.1M62.1 268v1.9l-1.2-1.9v1.9M62.6 268h1.2M63 263.8l.7-1.7 .7 1.7M63.2 274.3l.1-.2a.84 .84 0 0 1 1.1 .9 .84 .84 0 0 1-1.1 .8l-.3-.6zM63.2 268v1.9M63.2 263.3h.9M64.2 268.9l1-.1 .1-.6-1.1-.2v1.9"/>
<path d="M64.5 263.8l.7-1.7 .7 1.7M64.8 263.3h.8M64.8 268.9l.6 1M66 268.9h.7M66.1 263.8l.7-1.7 .6 1.7M66.1 274.3l-.5-.2-.7 .2 .1 .4 1.1 .6v.3l-.5 .3-.7-.3M66.3 263.3h.9M66.7 275.9v-1.8l.7 1.8 .7-1.8v1.8M67.1 268h-1.1v1.9h1.1M69.1 262.5a.65 .65 0 0 0-.8-.5 .65 .65 0 0 0-.5 .7v.5a.65 .65 0 0 0 .5 .7 .65 .65 0 0 0 .8-.5M69.2 268h1.2M69.8 268v1.9"/>
<path d="M70.8 268.9l1-.1 .1-.6-1.1-.2v1.9M71.1 273.7a1.85 1.85 0 0 0 0 2.7M71.4 268.9l.6 1M71.5 274.1l.7 1.8 .6-1.8M71.6 262.1h.9l-.5 .6a.6 .6 0 0 1 .4 1 .6 .6 0 0 1-1-.2M72.3 269.9l.7-1.9 .7 1.9M72.6 269.2h.8M73.1 262.6l.9 1.2M73.3 274.9h.7M74 262.6l-.9 1.2M74.1 269.9v-1.9l.7 1.9 .7-1.9v1.9M74.4 274.1h-1.1v1.8h1.1"/>
<path d="M74.7 262.1h1l-.5 .6a.6 .6 0 0 1 .4 1 .6 .6 0 0 1-1.1-.2M74.9 274.9l1-.1 .1-.6-1.1-.1v1.8M75.5 274.9l.6 1M76.3 268.3l.2-.2a.83 .83 0 0 1 1 .9 .83 .83 0 0 1-1 .8l-.4-.6zM76.7 274.1v1.8M77.3 262.1h-.8l-.1 .7a.64 .64 0 0 1 .9 0 .64 .64 0 0 1-.1 1 .64 .64 0 0 1-.9-.3M77.4 274.9h.7M78.5 274.1h-1.1v1.8M78.9 274.1v1.8M79.2 268.3l-.4-.3-.8 .3 .1 .4 1.1 .6v.3l-.4 .3-.8-.3M79.9 263l.4-.4 .4 .1 .1 1.1M79.9 262.6v1.2"/>
<path d="M80.8 263l.4-.4 .5 .1 .1 1.1M80.8 274.5a.67 .67 0 0 0-.7-.4 .67 .67 0 0 0-.6 .6v.5a.67 .67 0 0 0 .6 .7 .67 .67 0 0 0 .7-.5M81.2 275.9l.7-1.8 .6 1.8M81.4 275.3h.9M81.6 268v1.9M82 268.8l.8 1.1M82.4 263l.5-.4 .4 .1 .1 1.1M82.4 262.6v1.2M82.8 268l-1.2 1.2M83 274.9l1-.1 .1-.6-1.1-.1v1.8M83.4 263l.4-.4 .4 .1 .1 1.1M83.4 269.9v-1.9l.7 1.9 .7-1.9v1.9"/>
<path d="M83.6 274.9l.6 1M85 262.5l.4-.4h.5l.1 .3-.2 .6-.9 .8h1.2M85.4 268v1.9h1.1M86.6 274.9h.6M87.3 261.7a1.81 1.81 0 0 0 0 2.7M87.7 274.1h-1.1v1.8h1.1M87.8 262.3l.9 .5M88.3 262.1v1M88.7 262.3l-.9 .5M89.2 261.7a1.85 1.85 0 0 1 0 2.7M89.3 267.7a1.88 1.88 0 0 0 0 2.8M89.4 274.1v1.8l-1.2-1.8v1.8"/>
<path d="M89.9 269l1-.1 .1-.7-1.1-.2v1.9M91.9 268.1a.84 .84 0 0 1 1.1 .9 .84 .84 0 0 1-1.1 .8l-.3-.6zM92.3 263.1h1.6M93.1 274.5a.67 .67 0 0 0-.8-.4 .67 .67 0 0 0-.5 .6v.5a.67 .67 0 0 0 .5 .7 .67 .67 0 0 0 .8-.5M93.4 275.9l.7-1.8 .7 1.8M93.6 268.9l1-.1 .1-.6-1.1-.2v1.9M93.7 275.3h.8M94.2 268.9l.6 1M95.2 275.9v-1.8l.7 1.8 .7-1.8v1.8M96.3 262.5l.4-.4h.5l.2 .3-.3 .6-.9 .8h1.3M97.2 268v1.9h1M97.3 275l1-.1 .1-.7-1.1-.1v1.8"/>
<path d="M98 262.5l.4-.4 .7 .3-.3 .6-.8 .8h1.2M98.6 268.9h.7M99.2 274.3l.1-.2a.84 .84 0 0 1 1.1 .9 .84 .84 0 0 1-1.1 .8l-.3-.6zM99.8 263.8h.1zM99.8 268h-1.2v1.9h1.2M100 268l.7 1.9 .7-1.9M100.9 273.7a1.85 1.85 0 0 1 0 2.7M101.6 269.9l.6-1.9 .7 1.9M101.6 262.6a.56 .56 0 0 1-.7 .5 .56 .56 0 0 1-.2-.9 .56 .56 0 0 1 .9 .1v.3a.85 .85 0 0 1-.6 1.2l-.4-.2M101.8 269.2h.9M104.1 262.1v1.7M104.5 263.2l.6 .6"/>
<path d="M104.6 268v1.9l-1.2-1.9v1.9M105 262.6l-.9 .9M105 268h1.2M105.3 262.1l.7 1.7 .7-1.7M105.6 268v1.9M106.4 269.9l.6-1.9 .7 1.9M106.6 269.2h.9M107.7 261.7a1.81 1.81 0 0 0 0 2.7M108.2 268.9l1-.1 .2-.4-.5-.4h-.7v1.9M108.2 262.3l.9 .5M108.7 262.1v1M108.8 268.9l.6 1"/>
<path d="M109.1 262.3l-.9 .5M109.6 261.7a1.85 1.85 0 0 1 0 2.7M109.9 267.7a1.88 1.88 0 0 1 0 2.8"/>
</g>
<!-- layer: RP_CONDUCTOR -->
<path d="M15 263h9" fill="none" stroke="#00f" stroke-width=".51"/>
<!-- layer: RP_EMPALME -->
<path d="M15 269.1h1.3M16.6 269.1h1.2M18.1 269.1h1.3M19.6 269.1h1.3M21.1 269.1h1.3M22.7 269.1h1.3" fill="none" stroke="#f00" stroke-width=".3"/>
<text font-size="8.8" x="379.6" y="265.6">LP-03</text>
<text font-size="7.5" x="385.2" y="284.3">03/13</text>
<text font-size="6.6" fill="#00f" x="387.7" y="27.9">N.M.</text>
<g font-size="5.7">
<text x="14.1" y="242.4">LEYENDA</text>
<text x="177.1" y="242">ESCUELA PROFESIONAL DE INGENIERIA MECANICA ELECTRICA - EPIME</text>
<text x="177.1" y="251.9">PROYECTO:</text>
<text x="246.2" y="262.8">RED DE LINEA PRIMARIA - PLANTA</text>
<text x="177.4" y="264.2">1:5000</text>
<text x="232.1" y="273.8">DIST. CAPACHICA - PROV. PUNO - REG. PUNO</text>
<text x="248.4" y="284.7">POR DESIGNAR</text>
</g>
<g font-size="5.3">
<text x="231.8" y="262.8">TEMA:</text>
<text x="177.1" y="275.2">REV. 6</text>
</g>
<g font-size="4.9" fill="#00f">
<text x="308" y="51.9">PR-1</text>
<text x="308.7" y="49.4">015</text>
<text x="259.6" y="55">018</text>
<text x="281.5" y="73.7">PA-1</text>
<text x="197.9" y="82.2">022</text>
</g>
<g font-size="4.9">
<text x="16.9" y="233.2">VIENE DE LP-02</text>
<text x="369" y="233.2">CONTINUA EN LP-04</text>
<text x="28.2" y="246.9">168</text>
<text x="376.1" y="249.4">PLANO N</text>
<text x="27.9" y="252.9">74</text>
<text x="27.9" y="258.9">84</text>
<text x="177.1" y="259.6">ESCALA</text>
<text x="204.3" y="259.6">FECHA</text>
<text x="27.9" y="276.9">44</text>
<text x="231.8" y="284.7">AUTOR:</text>
</g>
<g font-size="4.4" fill="#00f">
<text x="307.3" y="21.9">014</text>
<text x="333.7" y="28.6">013</text>
<text x="281.5" y="45.2">PS-1</text>
<text x="282.2" y="42.7">016</text>
<text x="229.7" y="66">PA-1</text>
<text x="230.4" y="63.5">020</text>
<text x="282.2" y="70.9">017</text>
<text x="251.9" y="80.1">019</text>
<text x="197.2" y="84.7">PS-1</text>
<text x="224.7" y="92.1">021</text>
<text x="166.2" y="100.2">024</text>
<text x="193.3" y="110.1">023</text>
<text x="140.8" y="118.2">026</text>
<text x="140.4" y="120.6">PA-1</text>
<text x="166.9" y="126.6">025</text>
<text x="152.8" y="142.9">027</text>
<text x="126.3" y="147.8">PR-1</text>
<text x="127" y="145.3">028</text>
<text x="152" y="145.3">PS-1</text>
<text x="140.4" y="167.2">029</text>
<text x="140.1" y="169.7">PA-1</text>
<text x="113.9" y="175">030</text>
<text x="128.4" y="199">031</text>
<text x="101.6" y="207.4">032</text>
<text x="115.4" y="233.9">PS-1</text>
<text x="116.1" y="231.4">033</text>
</g>
<g font-size="4.4">
<text x="310.1" y="221.2">100</text>
<text x="329.8" y="221.2">200</text>
<text x="350" y="221.2">300</text>
<text x="369.7" y="221.2">400</text>
<text x="388.1" y="221.2">500 m</text>
</g>
<g font-size="4" fill="#ff7f00">
<text x="309.7" y="42.3">CV-012</text>
<text x="138.6" y="160.2">CV-014</text>
</g>
<g font-size="2.6" fill="#00f">
<text x="307.6" y="26.5">--</text>
<text x="334.1" y="32.8">--</text>
<text x="260" y="59.3">--</text>
<text x="252.2" y="84.7">--</text>
<text x="224.7" y="96.7">--</text>
<text x="166.9" y="104.8">--</text>
<text x="193.7" y="114.7">--</text>
<text x="167.2" y="130.9">--</text>
<text x="114.3" y="179.6">--</text>
<text x="128.8" y="203.6">--</text>
<text x="102" y="211.7">--</text>
</g>
<text font-size="2.6" x="177.1" y="286.1">________________________</text>
</svg>
